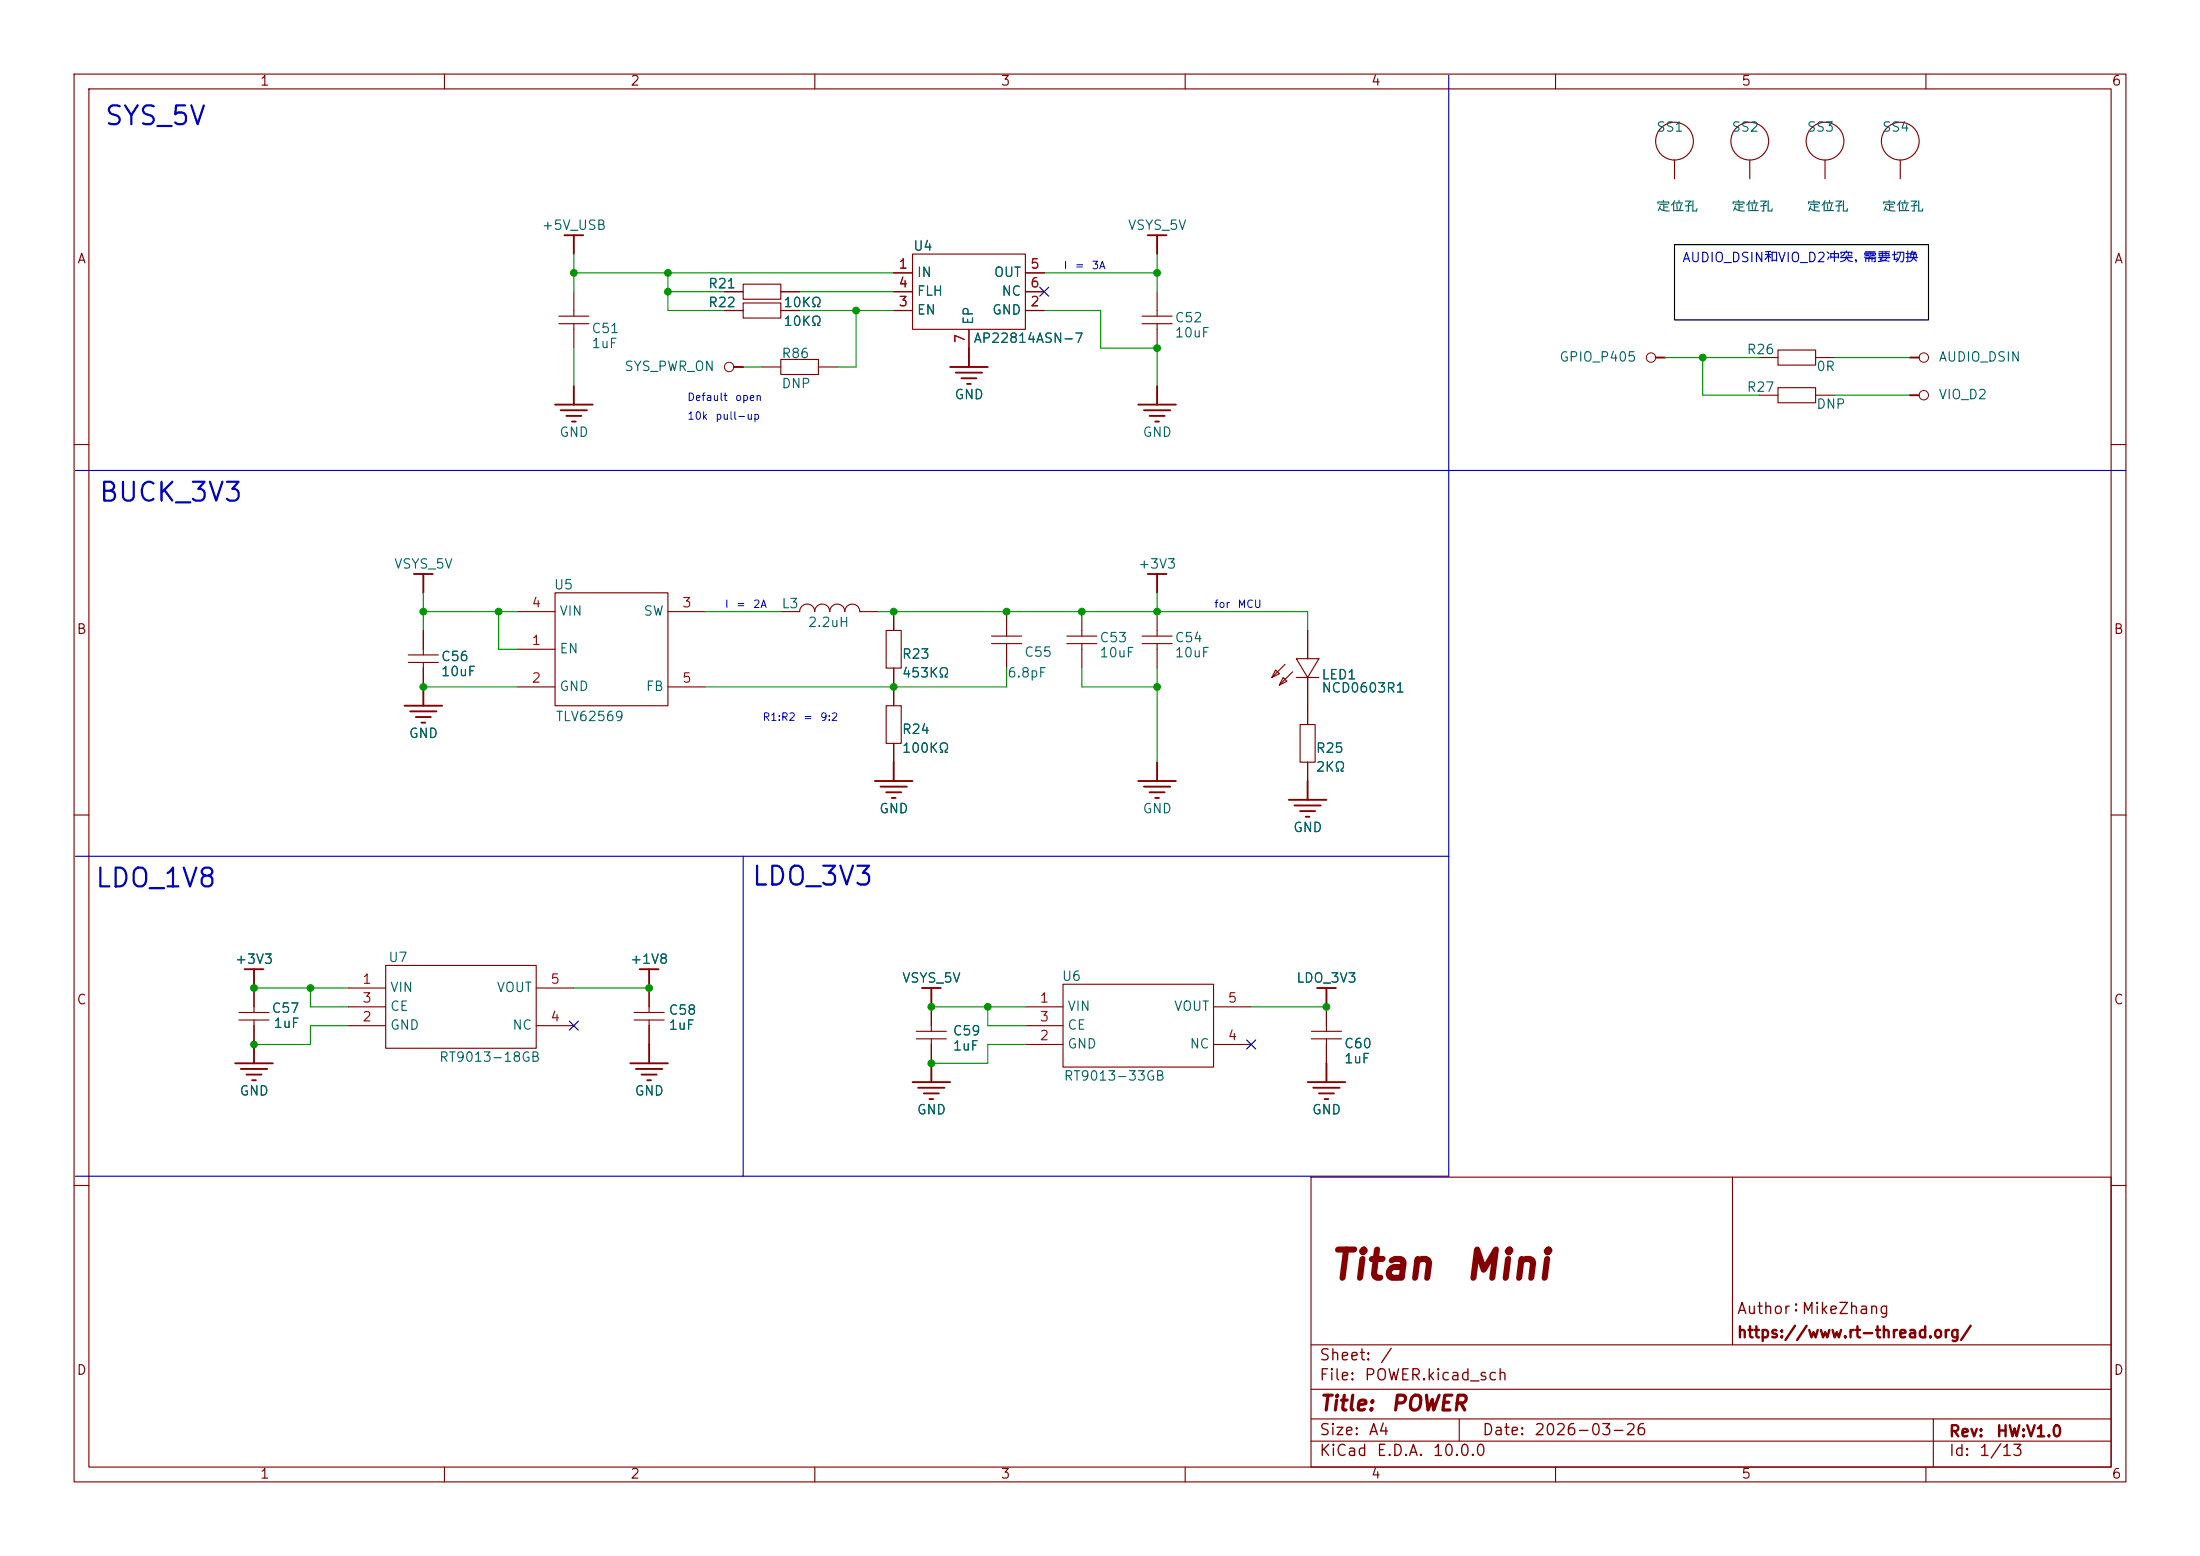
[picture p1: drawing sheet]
<svg xmlns="http://www.w3.org/2000/svg" width="297mm" height="210mm" viewBox="0 0 297 210" stroke-linecap="round" stroke-linejoin="round" font-family="sans-serif">
<g fill="none" stroke="#840000" stroke-width=".15">
<path d="M10 10h277v190h-277zM12 12h273v186h-273zM60 10v2M110 10v2M160 10v2M210 10v2M260 10v2M10 60h2M285 60h2M10 110h2M285 110h2M177 158.9h108v39.1h-108z"/>
<path d="M233.9 158.9v22.6M10 160h2M285 160h2M60 198v2M110 198v2M160 198v2M177 194.5h108M177 191.5h108M177 187.5h108M177 181.5h108M197 191.5v3M210 198v2"/>
<path d="M260 198v2M261 191.5v6.5"/>
</g>
<path d="M226.1 33h34.2v10.2h-34.2z" fill="#fff"/>
<g fill="none" stroke="#840000" stroke-width=".15">
<path d="M77.5 39.4v3.3M97.8 39.4h2.5M100.3 38.4h5.1v2h-5.1zM105.4 39.4h2.5M120.6 36.8h2.6M120.6 39.4h2.6M123.2 34.3h15.2v10.2h-15.2zM138.4 36.8h2.6M138.4 39.4h2.6M156.2 39.4v3.3M226.1 21.6v2.5M236.2 21.6v2.5"/>
<path d="M246.4 21.6v2.5M256.5 21.6v2.5M75.4 43.7h4.1M75.4 42.7h4.1M77.5 43.7v3.3M97.8 41.9h2.5M100.3 40.9h5.1v2h-5.1zM102.9 49.5h2.5M105.4 48.5h5.1v2h-5.1zM105.4 41.9h2.5M110.5 49.5h2.5M120.6 41.9h2.6"/>
<path d="M130.8 44.5v2.5M138.4 41.9h2.6M154.2 43.7h4M154.2 42.7h4M156.2 43.7v3.3M237.5 48.3h2.5M237.5 53.3h2.5M240 47.2h5.1v2.1h-5.1zM240 52.3h5.1v2.1h-5.1zM245.1 48.3h2.5M245.1 53.3h2.5M55.1 88.4h4.1"/>
<path d="M55.1 89.4h4.1M57.1 85.1v3.3M57.1 89.4v3.3M69.8 87.6h5.1M69.8 92.7h5.1M69.8 82.6h5.1M74.9 80h15.3v15.3h-15.3zM90.2 92.7h5M90.2 82.6h5M105.4 82.6l2.5-.1a1.02 1.02 0 0 1 1.1-1 1.02 1.02 0 0 1 1 1.1 1.01 1.01 0 0 1 1-1.1 1.01 1.01 0 0 1 1 1.1 1.01 1.01 0 0 1 1-1.1 1.01 1.01 0 0 1 1 1.1 1.01 1.01 0 0 1 1.1-1.1 1.01 1.01 0 0 1 1 1.1h2.5M119.6 85.1h2.1v5.1h-2.1zM119.6 95.3h2.1v5h-2.1z"/>
<path d="M120.6 82.6v2.5M120.6 90.2v5.1M133.9 85.9h4M133.9 86.9h4M135.9 82.6v3.3M135.9 86.9v3.3M144 85.9h4.1M144 86.9h4.1M146 82.6v3.3M146 86.9v3.3M154.2 85.9h4M154.2 86.9h4"/>
<path d="M156.2 82.6v3.3M156.2 86.9v3.3M172.2 90.4l.5 .5-1 .5zM173.2 91.4l.5 .5-1 .6zM173.5 89.7l-1.8 1.7M174.5 90.7l-1.8 1.8M175 88.9h3.1l-1.6 2.5zM175 91.4h3.1M175.5 97.8h2v5.1h-2zM176.5 85.1v3.8M176.5 91.4v6.4M120.6 100.3v2.6"/>
<path d="M176.5 102.9v2.5M32.3 137.7h4M32.3 136.7h4M34.3 133.4v3.3M34.3 137.7v3.3M47 135.9h5.1M47 138.4h5.1M47 133.4h5.1M52.1 130.3h20.3v11.2h-20.3zM72.4 138.4h5.1M72.4 133.4h5.1M85.6 137.7h4.1"/>
<path d="M85.6 136.7h4.1M87.6 133.4v3.3M87.6 137.7v3.3M123.7 139.2h4.1M125.7 135.9v3.3M138.4 135.9h5.1M138.4 138.4h5.1M143.5 132.8h20.3v11.2h-20.3zM163.8 135.9h5.1M177 139.2h4.1M179.1 135.9v3.3M123.7 140.2h4.1"/>
<path d="M125.7 140.2v3.3M138.4 141h5.1M163.8 141h5.1M177 140.2h4.1M179.1 140.2v3.3"/>
<circle cx="226.1" cy="19" r="2.55"/>
<circle cx="236.2" cy="19" r="2.55"/>
<circle cx="246.4" cy="19" r="2.55"/>
<circle cx="256.5" cy="19" r="2.55"/>
</g>
<g fill="none" stroke="#840000" stroke-width=".25">
<path d="M76.2 31.8h2.5M77.5 31.8v2.5M154.9 31.8h2.6M156.2 31.8v2.5M74.9 54.6h5.1M75.7 55.4h3.5M76.5 56.1h2M77.2 56.9h.5M77.5 52.1v2.5M99.1 49.5h1.2M128.3 49.5h5M129 50.3h3.6"/>
<path d="M129.8 51.1h2M130.6 51.8h.5M130.8 47v2.5M153.7 54.6h5M154.4 55.4h3.6M155.2 56.1h2M156 56.9h.5M156.2 52.1v2.5M223.5 48.3h1.3M257.8 53.3h1.3M257.8 48.3h1.3M55.9 77.5h2.5"/>
<path d="M57.1 77.5v2.5M154.9 77.5h2.6M156.2 77.5v2.5M54.6 95.3h5.1M55.4 96h3.5M56.1 96.8h2.1M56.9 97.5h.5M57.1 92.7v2.6M118.1 105.4h5.1M118.9 106.2h3.5M119.6 106.9h2.1M120.4 107.7h.5"/>
<path d="M120.6 102.9v2.5M153.7 105.4h5M154.4 106.2h3.6M155.2 106.9h2M156 107.7h.5M156.2 102.9v2.5M174 108h5.1M174.8 108.7h3.5M175.5 109.5h2M176.3 110.2h.5M176.5 105.4v2.6M33 130.8h2.6"/>
<path d="M34.3 130.8v2.6M86.4 130.8h2.5M87.6 130.8v2.6M124.5 133.4h2.5M125.7 133.4v2.5M177.8 133.4h2.5M179.1 133.4v2.5M31.7 143.5h5.1M32.5 144.3h3.6M33.3 145h2M34 145.8h.5M34.3 141v2.5"/>
<path d="M85.1 143.5h5.1M85.9 144.3h3.5M86.6 145h2M87.4 145.8h.5M87.6 141v2.5M123.2 146.1h5.1M124 146.8h3.5M124.7 147.6h2M125.5 148.3h.5M125.7 143.5v2.6M176.5 146.1h5.1M177.3 146.8h3.5"/>
<path d="M178.1 147.6h2M178.8 148.3h.5M179.1 143.5v2.6"/>
</g>
<g fill="none" stroke="#840000" stroke-width=".14">
<circle cx="98.4" cy="49.5" r=".63"/>
<circle cx="222.9" cy="48.3" r=".63"/>
<circle cx="259.7" cy="53.3" r=".63"/>
<circle cx="259.7" cy="48.3" r=".63"/>
</g>
<path d="M195.6 10.2v148.6h-185.4M10.2 63.5h276.8M10.2 115.6h185.4M100.3 115.6v43.2" fill="none" stroke="#0000c2" stroke-width=".15"/>
<g fill="none" stroke="#009600" stroke-width=".15">
<path d="M77.5 34.3v5.1M77.5 36.8h43.1M90.2 36.8v5.1h7.6M90.2 39.4h7.6M107.9 39.4h12.7M141 36.8h15.2M156.2 34.3v5.1M77.5 47v5.1M100.3 49.5h2.6M107.9 41.9h12.7M115.6 41.9v7.6h-2.6M141 41.9h7.6v5.1h7.6v5.1"/>
<path d="M224.8 48.3h12.7M229.9 48.3v5h7.6M247.6 48.3h10.2M247.6 53.3h10.2M57.1 80v5.1M57.1 82.6h12.7M57.1 92.7h12.7M67.3 82.6v5h2.5M95.2 82.6h10.2M118.6 82.6h57.9v2.5M135.9 90.2v2.5h-40.7M146 90.2v2.5h10.2"/>
<path d="M156.2 80v2.6M156.2 90.2v12.7M34.3 133.4h12.7M41.9 133.4v2.5h5.1M47 138.4h-5.1v2.6h-7.6M77.5 133.4h10.1M125.7 135.9h12.7M133.3 135.9v2.5h5.1M168.9 135.9h10.2M138.4 141h-5.1v2.5h-7.6"/>
</g>
<path d="M140.4 38.8l1.2 1.2M141.6 38.8l-1.2 1.2M76.9 137.8l1.2 1.2M78.1 137.8l-1.2 1.2M168.3 140.4l1.2 1.2M169.5 140.4l-1.2 1.2" fill="none" stroke="#000084" stroke-width=".15"/>
<path d="M226.1 33h34.2v10.2h-34.2z" fill="none" stroke="#000" stroke-width=".15"/>
<g fill="#009600" stroke="#009600" stroke-width=".14">
<circle cx="146" cy="82.6" r=".46"/>
<circle cx="135.9" cy="82.6" r=".46"/>
<circle cx="156.2" cy="47" r=".46"/>
<circle cx="156.2" cy="36.8" r=".46"/>
<circle cx="120.6" cy="82.6" r=".46"/>
<circle cx="120.6" cy="92.7" r=".46"/>
<circle cx="115.6" cy="41.9" r=".46"/>
<circle cx="90.2" cy="39.4" r=".46"/>
<circle cx="90.2" cy="36.8" r=".46"/>
<circle cx="77.5" cy="36.8" r=".46"/>
<circle cx="34.3" cy="133.4" r=".46"/>
<circle cx="34.3" cy="141" r=".46"/>
<circle cx="41.9" cy="133.4" r=".46"/>
<circle cx="57.1" cy="82.6" r=".46"/>
<circle cx="57.1" cy="92.7" r=".46"/>
<circle cx="67.3" cy="82.6" r=".46"/>
<circle cx="179.1" cy="135.9" r=".46"/>
<circle cx="133.3" cy="135.9" r=".46"/>
<circle cx="125.7" cy="143.5" r=".46"/>
<circle cx="125.7" cy="135.9" r=".46"/>
<circle cx="87.6" cy="133.4" r=".46"/>
<circle cx="156.2" cy="82.6" r=".46"/>
<circle cx="156.2" cy="92.7" r=".46"/>
<circle cx="229.9" cy="48.3" r=".46"/>
</g>
<g font-size="3.8" fill="#840000">
<text x="179.3" y="173.6">Titan</text>
<text x="197.5" y="173.6">Mini</text>
</g>
<g font-size="2.5" fill="#0000c2">
<text x="14" y="17.5">SYS_5V</text>
<text x="13.2" y="68.3">BUCK_3V3</text>
<text x="12.7" y="120.4">LDO_1V8</text>
<text x="101.3" y="120.1">LDO_3V3</text>
</g>
<g font-size="2" fill="#840000">
<text x="178" y="190.9">Title:</text>
<text x="187.7" y="190.9">POWER</text>
</g>
<g font-size="1.5" fill="#840000">
<text x="234.4" y="177.7">Author：MikeZhang</text>
<text x="178" y="184">Sheet:</text>
<text x="186.2" y="184">/</text>
<text x="234.4" y="181">https://www.rt-thread.org/</text>
<text x="178" y="186.7">File:</text>
<text x="184.1" y="186.7">POWER.kicad_sch</text>
<text x="178" y="196.9">KiCad</text>
<text x="178" y="194.1">Size:</text>
<text x="184.7" y="194.1">A4</text>
<text x="185.7" y="196.9">E.D.A.</text>
<text x="193.3" y="196.9">10.0.0</text>
<text x="200" y="194.1">Date:</text>
<text x="207" y="194.1">2026-03-26</text>
<text x="263" y="194.3">Rev:</text>
<text x="263" y="196.9">Id:</text>
<text x="267.1" y="196.9">1/13</text>
<text x="269.4" y="194.3">HW:V1.0</text>
</g>
<g font-size="1.3" fill="#840000">
<text x="35" y="11.9">1</text>
<text x="85" y="11.9">2</text>
<text x="135" y="11.9">3</text>
<text x="185" y="11.9">4</text>
<text x="235" y="11.9">5</text>
<text x="285" y="11.9">6</text>
<text x="10.3" y="35.9">A</text>
<text x="285.3" y="35.9">A</text>
<text x="10.3" y="85.9">B</text>
<text x="285.3" y="85.9">B</text>
<text x="10.3" y="135.9">C</text>
<text x="285.3" y="135.9">C</text>
<text x="10.3" y="185.9">D</text>
<text x="285.3" y="185.9">D</text>
<text x="35" y="199.9">1</text>
<text x="85" y="199.9">2</text>
<text x="135" y="199.9">3</text>
<text x="185" y="199.9">4</text>
<text x="235" y="199.9">5</text>
<text x="285" y="199.9">6</text>
</g>
<g font-size="1.3" fill="#006464">
<text x="223.5" y="18.1">SS1</text>
<text x="233.7" y="18.1">SS2</text>
<text x="243.8" y="18.1">SS3</text>
<text x="254" y="18.1">SS4</text>
<text x="223.5" y="28.9">定位孔</text>
<text x="233.7" y="28.9">定位孔</text>
<text x="243.8" y="28.9">定位孔</text>
<text x="254" y="28.9">定位孔</text>
<text x="73" y="31.3">+5V_USB</text>
<text x="123.2" y="34.2">U4</text>
<text x="152.2" y="31.3">VSYS_5V</text>
<text x="95.5" y="39.2">R21</text>
<text x="95.5" y="41.8">R22</text>
<text x="105.7" y="41.8">10KΩ</text>
<text x="123.7" y="37.7">IN</text>
<text x="123.7" y="40.2">FLH</text>
<text x="134.1" y="37.7">OUT</text>
<text x="135.1" y="40.2">NC</text>
<text x="79.8" y="47.3">1uF</text>
<text x="79.8" y="45.3">C51</text>
<text x="105.7" y="44.3">10KΩ</text>
<text x="123.7" y="42.8">EN</text>
<text x="131.3" y="46.6">AP22814ASN-7</text>
<text x="131.7" y="43.9" transform="rotate(-90 131.7 43.9)">EP</text>
<text x="133.8" y="42.8">GND</text>
<text x="158.5" y="43.8">C52</text>
<text x="158.5" y="45.9">10uF</text>
<text x="84.2" y="50.4">SYS_PWR_ON</text>
<text x="105.4" y="52.7">DNP</text>
<text x="105.4" y="48.7">R86</text>
<text x="210.4" y="49.1">GPIO_P405</text>
<text x="235.7" y="48.1">R26</text>
<text x="235.7" y="53.2">R27</text>
<text x="245.1" y="50.4">0R</text>
<text x="261.6" y="49.1">AUDIO_DSIN</text>
<text x="75.4" y="59.3">GND</text>
<text x="128.8" y="54.2">GND</text>
<text x="154.2" y="59.3">GND</text>
<text x="245.1" y="55.5">DNP</text>
<text x="261.6" y="54.2">VIO_D2</text>
<text x="53.1" y="77.1">VSYS_5V</text>
<text x="153.6" y="77.1">+3V3</text>
<text x="74.7" y="79.9">U5</text>
<text x="75.4" y="83.4">VIN</text>
<text x="86.8" y="83.4">SW</text>
<text x="105.4" y="82.4">L3</text>
<text x="59.4" y="89.5">C56</text>
<text x="75.4" y="88.5">EN</text>
<text x="109" y="85">2.2uH</text>
<text x="121.7" y="89.2">R23</text>
<text x="138.2" y="89">C55</text>
<text x="148.3" y="87">C53</text>
<text x="148.3" y="89">10uF</text>
<text x="158.5" y="87">C54</text>
<text x="158.5" y="89">10uF</text>
<text x="59.4" y="91.6">10uF</text>
<text x="75.4" y="93.6">GND</text>
<text x="87.1" y="93.6">FB</text>
<text x="121.7" y="91.8">453KΩ</text>
<text x="135.9" y="91.8">6.8pF</text>
<text x="178.3" y="92">LED1</text>
<text x="178.3" y="93.8">NCD0603R1</text>
<text x="55.1" y="99.9">GND</text>
<text x="74.9" y="97.7">TLV62569</text>
<text x="121.7" y="101.9">100KΩ</text>
<text x="121.7" y="99.4">R24</text>
<text x="177.6" y="101.9">R25</text>
<text x="177.6" y="104.5">2KΩ</text>
<text x="118.6" y="110.1">GND</text>
<text x="154.2" y="110.1">GND</text>
<text x="174.5" y="112.6">GND</text>
<text x="31.6" y="130.4">+3V3</text>
<text x="52.3" y="130.2">U7</text>
<text x="85" y="130.4">+1V8</text>
<text x="36.6" y="137">C57</text>
<text x="52.6" y="134.2">VIN</text>
<text x="52.6" y="136.8">CE</text>
<text x="67" y="134.2">VOUT</text>
<text x="90.2" y="137.3">C58</text>
<text x="121.7" y="132.9">VSYS_5V</text>
<text x="143.3" y="132.7">U6</text>
<text x="144" y="136.8">VIN</text>
<text x="158.4" y="136.8">VOUT</text>
<text x="174.9" y="132.9">LDO_3V3</text>
<text x="36.8" y="139.1">1uF</text>
<text x="52.6" y="139.3">GND</text>
<text x="59.2" y="143.6">RT9013-18GB</text>
<text x="69.1" y="139.3">NC</text>
<text x="90.2" y="139.3">1uF</text>
<text x="128.5" y="142.1">1uF</text>
<text x="128.5" y="140.1">C59</text>
<text x="144" y="141.8">GND</text>
<text x="144" y="139.3">CE</text>
<text x="160.5" y="141.8">NC</text>
<text x="181.4" y="143.8">1uF</text>
<text x="181.4" y="141.8">C60</text>
<text x="32.3" y="148.2">GND</text>
<text x="85.6" y="148.2">GND</text>
<text x="143.5" y="146.2">RT9013-33GB</text>
<text x="123.7" y="150.7">GND</text>
<text x="177" y="150.7">GND</text>
</g>
<text font-size="1.3" fill="#0000c2" x="227" y="35.7">AUDIO_DSIN和VIO_D2冲突，需要切换</text>
<g font-size="1.3" fill="#a90000">
<text x="121.2" y="36.6">1</text>
<text x="121.2" y="41.7">3</text>
<text x="121.2" y="39.1">4</text>
<text x="139" y="41.7">2</text>
<text x="139" y="36.6">5</text>
<text x="139" y="39.1">6</text>
<text x="130.6" y="46.4" transform="rotate(-90 130.6 46.4)">7</text>
<text x="71.7" y="82.3">4</text>
<text x="92" y="82.3">3</text>
<text x="71.7" y="87.4">1</text>
<text x="71.7" y="92.5">2</text>
<text x="92" y="92.5">5</text>
<text x="48.8" y="133.1">1</text>
<text x="48.8" y="135.6">3</text>
<text x="74.2" y="133.1">5</text>
<text x="140.3" y="135.6">1</text>
<text x="165.7" y="135.6">5</text>
<text x="48.8" y="138.2">2</text>
<text x="74.2" y="138.2">4</text>
<text x="140.3" y="140.7">2</text>
<text x="140.3" y="138.2">3</text>
<text x="165.7" y="140.7">4</text>
</g>
<g font-size="1" fill="#0000c2">
<text x="143.5" y="36.6">I</text>
<text x="145" y="36.6">=</text>
<text x="147.3" y="36.6">3A</text>
<text x="92.7" y="56.9">10k</text>
<text x="92.7" y="54.4">Default</text>
<text x="96.5" y="56.9">pull-up</text>
<text x="99.2" y="54.4">open</text>
<text x="97.8" y="82.3">I</text>
<text x="99.3" y="82.3">=</text>
<text x="101.6" y="82.3">2A</text>
<text x="163.8" y="82.3">for</text>
<text x="167" y="82.3">MCU</text>
<text x="102.9" y="97.5">R1:R2</text>
<text x="108.3" y="97.5">=</text>
<text x="110.6" y="97.5">9:2</text>
</g>
</svg>
